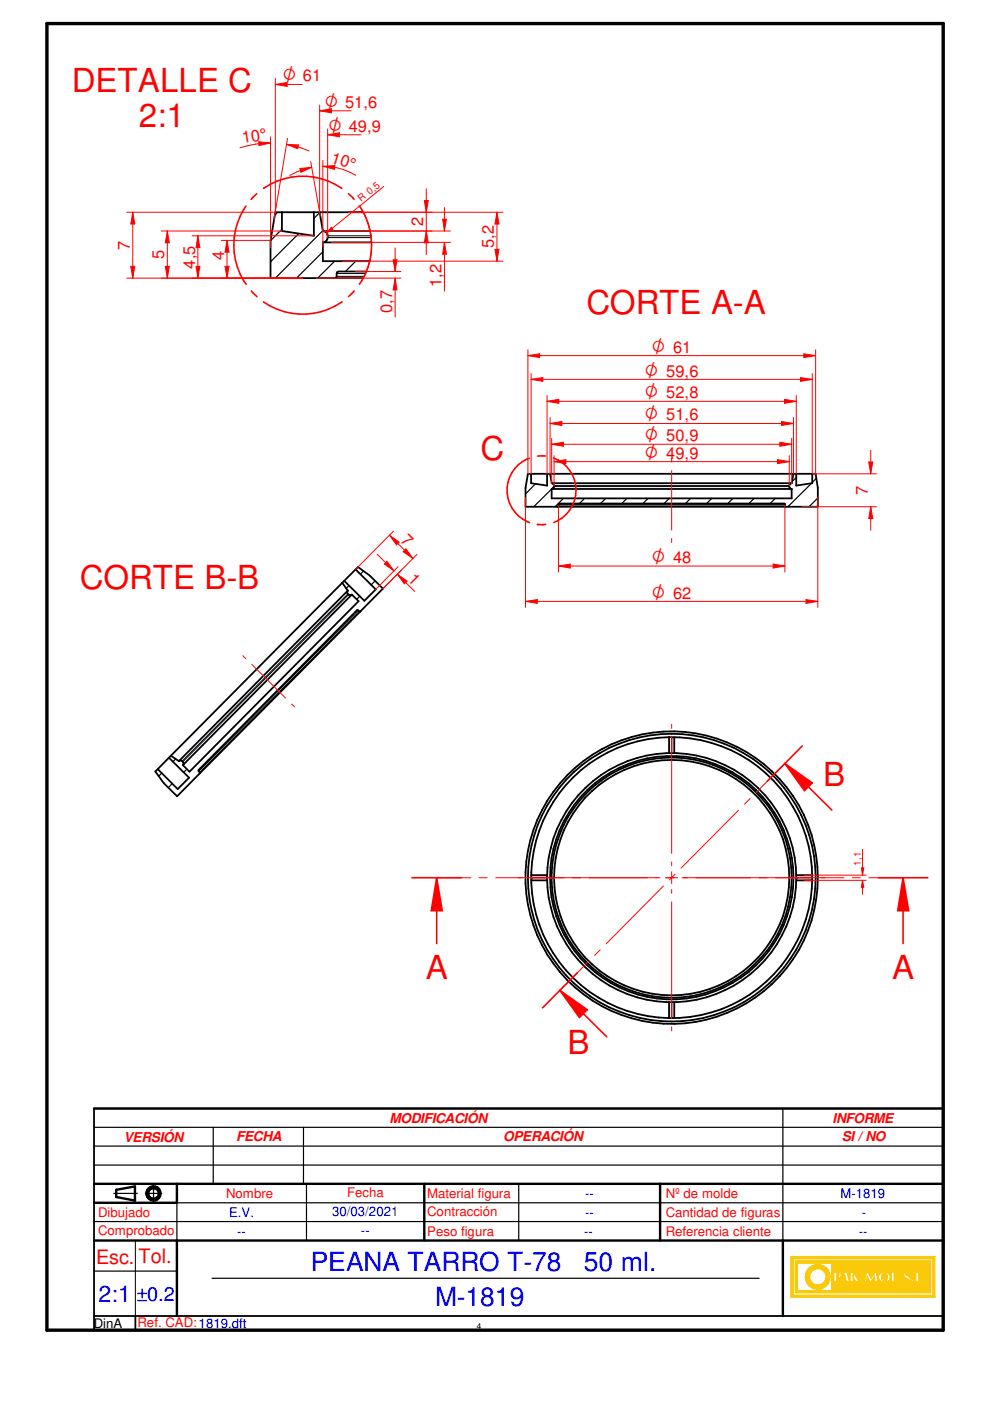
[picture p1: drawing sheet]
<svg xmlns="http://www.w3.org/2000/svg" width="210mm" height="297mm" viewBox="0 0 210 297" stroke-linecap="round" stroke-linejoin="round" font-family="sans-serif">
<path d="M9.9 5h190.1v277h-190.1z" fill="none" stroke="#000" stroke-width=".72"/>
<g fill="none" stroke="#000" stroke-width=".51">
<path d="M19.9 255h17.6M19.9 251h180.1M24.6 252.3v1.5M28.6 251.5v3.1M140 251v12M19.9 263h180.1M166 263v16"/>
<circle cx="32.5" cy="253" r="1.5"/>
<circle cx="32.6" cy="253" r="1.14"/>
</g>
<path d="M19.9 235v47h180.1v-47M19.9 279h180.1M28.7 279v3" fill="none" stroke="#000" stroke-width=".38"/>
<g fill="none" stroke="#000" stroke-width=".25">
<path d="M45.2 239v12M64.3 239v12M166 235v28M19.9 247h180.1M19.9 259h180.1M24.1 253h5M30.8 253h3.5M32.6 251.3v3.5M37.5 255v8M65 251v12M110 251v12M19.9 269.5h17.6"/>
<path d="M45 271h116"/>
</g>
<g fill="#faca0a">
<path d="M167.7 266.4v8.6h30.5v-8.6zM168.1 266.9h29.7v7.7h-29.7z" fill-rule="evenodd"/>
<path d="M168.6 267.3v6.8h28.7v-6.8zM193.1 271.5a.3 .3 0 0 1 .6 0 .3 .3 0 0 1-.6 0zM194.2 269.7h.6v1.9h.8v.2h-1.4zM195.9 271.4l.4-.1v.4l-.3 .1zM169.1 267.8h7.2v5.8h-7.2zM176.8 269.7h.8a.61 .61 0 0 1 .8 .5 .61 .61 0 0 1-.6 .7h-.4v.9h-.6zM179 269.7h.5l.6 2.1h-.6l-.1-.4h-.6l-.2 .4h-.2zM180.3 269.7h.5v.9l.8-.9h.3l-.5 .7 .7 1.4h-.7l-.5-.9-.1 .9h-.5zM182.2 270.6h.8v.2h-.8zM183.7 269.7h.3l.7 1.4 .8-1.4h.3l.3 2.1h-.6l-.1-1.2-.7 1.2h-.2l-.6-1.2-.2 1.2h-.4zM186.4 270.2a1.19 1.19 0 0 1 1.7-.4 1.19 1.19 0 0 1 .3 1.7 1.2 1.2 0 0 1-1.5 .2 1.2 1.2 0 0 1-.5-1.5zM189 269.7h.6v1.9h.8v.2h-1.4zM191.6 270a.73 .73 0 0 1 .8-.3 .73 .73 0 0 1 .6 .6l-.3 .1a.35 .35 0 0 0-.3-.5 .35 .35 0 0 0-.4 .4l.3 .1a.74 .74 0 0 1 .6 1.1 .74 .74 0 0 1-1.2 .1l-.1-.5h.2v.3a.35 .35 0 0 0 .5 .2 .35 .35 0 0 0 .1-.5 .88 .88 0 0 1-.8-1.1z" fill-rule="evenodd"/>
</g>
<g fill="none" stroke="#faca0a" stroke-width=".25">
<path d="M176.8 269.7h.8a.63 .63 0 0 1 .7 .3 .63 .63 0 0 1 0 .8l-.9 .1v.9h-.6zM179 269.7h.5l.6 2.1h-.6l-.1-.4h-.6l-.2 .4h-.2zM180.3 269.7h.5v.9l.8-.9h.3l-.5 .7 .7 1.4h-.7l-.5-.9-.1 .9h-.5zM183.7 269.7h.3l.7 1.4 .8-1.4h.3l.3 2.1h-.6l-.1-1.2-.7 1.2h-.2l-.6-1.2-.2 1.2h-.4zM186.4 270.2a1.19 1.19 0 0 1 1.7-.4 1.19 1.19 0 0 1 .3 1.7 1.2 1.2 0 0 1-1.5 .2 1.2 1.2 0 0 1-.5-1.5zM191.8 271.3h.1M192.2 271.7l-.4-.3v-.3h-.2a.73 .73 0 0 0 .4 .7 .73 .73 0 0 0 .8-.1M192.2 271.7h.1M192.2 269.7l-.4 .2-.2 .4a1.24 1.24 0 0 0 .9 1l.1 .1M192.3 269.7h.1M192.3 269.7l.6 .3 .1 .3-.3 .1a.35 .35 0 0 0-.3-.5 .35 .35 0 0 0-.4 .4l1 .6-.2 .8M192.3 270.4h.1"/>
<path d="M192.6 271.4h.1M192.6 271.4l-.4 .3M192.8 271.7h.1"/>
</g>
<path d="M171.3 269.1a2.65 2.65 0 0 1 2.9-.9 2.65 2.65 0 0 1 1.8 2.4h-.9a1.75 1.75 0 0 0-2.6-1.4 1.75 1.75 0 0 0 0 3 1.75 1.75 0 0 0 2.6-1.4h.9a2.66 2.66 0 0 1-3.6 2.4 2.66 2.66 0 0 1-1.1-4.1z" fill-rule="evenodd" fill="#faca0a"/>
<path d="M171.5 268.9a2.65 2.65 0 0 1 2.8-.7 2.65 2.65 0 0 1 1.7 2.4h-.9a1.74 1.74 0 0 0-2.6-1.4 1.74 1.74 0 0 0 0 3 1.74 1.74 0 0 0 2.6-1.4h.9a2.65 2.65 0 0 1-3.7 2.3 2.65 2.65 0 0 1-.8-4.2z" fill="none" stroke="#faca0a" stroke-width=".25"/>
<path d="M177.4 270l.4 .2v.4l-.3 .2h-.1z" fill-rule="evenodd" fill="#faca0a"/>
<path d="M177.4 270l.4 .2v.4l-.3 .2h-.1z" fill="none" stroke="#faca0a" stroke-width=".25"/>
<path d="M179.1 270.3l.2 .8h-.5z" fill="#faca0a"/>
<path d="M179.1 270.3l.2 .8h-.5z" fill="none" stroke="#faca0a" stroke-width=".25"/>
<path d="M187.1 270.2a.65 .65 0 0 1 .8-.1 .65 .65 0 0 1 .3 .7 .68 .68 0 0 1-.7 .9 .68 .68 0 0 1-.6-.9z" fill-rule="evenodd" fill="#faca0a"/>
<g fill="none" stroke="#faca0a" stroke-width=".25">
<path d="M167.7 266.4h30.5v8.6h-30.5zM168.1 266.9h29.7v7.7h-29.7zM168.6 267.3h28.7v6.8h-28.7zM169.1 267.8h7.2v5.8h-7.2zM182.2 270.6h.8v.2h-.8zM187.2 270l.3-.1a.9 .9 0 0 1 .6 .9 .9 .9 0 0 1-.6 .9 .96 .96 0 0 1-.3-1.7zM189 269.7h.6v1.9h.8v.2h-1.4zM194.2 269.7h.6v1.9h.8v.2h-1.4zM195.9 271.4l.4-.1v.4l-.3 .1z"/>
<circle cx="193.4" cy="271.5" r=".27"/>
</g>
<path d="M19.9 235h180.1M24.6 253.8l4 .8M28.6 251.5l-4 .8M37.5 251v4M90 251v12M37.5 263v16" fill="none" stroke="#000" stroke-width=".51"/>
<g fill="none" stroke="#000" stroke-width=".25">
<path d="M113.5 102.6l-2.1 2.1M117 103.7l-3.8 3.7M117.4 103.2l-.4 .4M119.5 105.7l-1.8 1.7M124 105.7l-1.1 1.1M128.4 105.7l-1.1 1.1M132.9 105.7l-1.1 1.1M137.4 105.7l-1.1 1.1M141.9 105.7l-1.1 1.1M146.4 105.7l-1.1 1.1M150.9 105.7l-1.1 1.1M155.4 105.7l-1.1 1.1"/>
<path d="M159.9 105.7l-1.1 1.1M164.4 105.7l-1.1 1.1M168.8 101.2l-.9 .9M172 102.5l-5 4.9M173.1 101.4l-.9 .9M173.4 105.6l-1.9 1.8M19.9 239h180.1M19.9 235h180.1M45.2 235h.1M64.3 235h.1M19.9 243h180.1M37.5 255h162.5"/>
</g>
<g fill="none" stroke="#000" stroke-width=".21">
<path d="M117.5 103.2h49.8M117.5 103h49.8M118.4 106.9h48M118.4 107.3h48M142.4 156.3v3.4M142.5 156.3v3.4M112.6 186h3.4M112.6 186.1h3.4M168.8 186h3.4M168.8 186.1h3.4M142.4 212.5v3.4M142.5 212.5v3.4"/>
<path d="M28.7 263v16"/>
</g>
<g fill="none" stroke="#000" stroke-width=".38">
<path d="M111.9 100.5h61l.5 3v3.9h-62v-3.9zM112.6 100.5v1.9l3.4 .6v-2.5M116.6 100.5l.4 1.9M117 103.7v2h50.9v-2M117 102.4h50.9M117 103.7h50.9M117 102.4a.62 .62 0 0 1 .5 .7 .62 .62 0 0 1-.5 .6M118.2 107.4h.2v-.6h.2h47.6h.2l.1 .6h.1M167.9 102.4a.62 .62 0 0 0-.6 .7 .62 .62 0 0 0 .6 .6M168.2 100.5l-.3 1.9M168.8 100.5v2.5l3.4-.6v-1.9M141.9 156.3a29.8 29.8 0 0 1 30.3 29.8 29.8 29.8 0 0 1-30.3 29.8"/>
<path d="M141.9 156.3a29.8 29.8 0 0 0-29.3 29.8 29.8 29.8 0 0 0 29.3 29.8M141.9 156.3v3.4M143 156.3v3.4M112.6 185.5h3.4M112.6 186.6h3.4M168.8 185.5h3.4M168.8 186.6h3.4M141.9 212.5v3.4M143 212.5v3.4"/>
<circle cx="142.4" cy="186.1" r="25.5"/>
<circle cx="142.4" cy="186.1" r="31"/>
<circle cx="142.4" cy="186.1" r="24.9"/>
<circle cx="142.4" cy="186.1" r="26.4"/>
<circle cx="142.4" cy="186.1" r="30.5"/>
<circle cx="142.4" cy="186.1" r="25.8"/>
</g>
<g fill="none" stroke="#f00" stroke-width=".21">
<path d="M142.4 153.6v.8M142.4 156.3v24.6M92.6 186.1h7.2M101.6 186.1h1.7M105.1 186.1h34.8M141.2 186.1h2.5M142.4 182.8v.8M142.4 184.8v2.5M142.4 188.6v.8M142.4 191.2v24.7M144.7 186.1h34.2M180.7 186.1h1.7"/>
<path d="M184.2 186.1h7.3M142.4 217.7v.9"/>
</g>
<path d="M97.8 186.1h-5.2v14M186.2 186.1h5.3" fill="none" stroke="#f00" stroke-width=".34"/>
<path d="M92.6 186.1l1.2 7h-2.4z" fill="#f00"/>
<path d="M92.6 186.1l1.2 7h-2.4zM191.5 186.1v14" fill="none" stroke="#f00" stroke-width=".34"/>
<path d="M191.5 186.1l1.2 7h-2.4z" fill="#f00"/>
<path d="M166.4 161.9l-3.7 3.7M87.3 186.1h5.3M191.5 186.1l1.2 7h-2.4zM191.5 186.1h5.2M122.4 206.2l-3.7 3.8 10 9.8" fill="none" stroke="#f00" stroke-width=".34"/>
<path d="M156.6 171.8l-12.2 12.3M159 169.3l-1.1 1.2M166.4 161.9l-6.1 6.1M140.7 187.8l-12.2 12.3M143.1 185.3l-1.2 1.3M124.8 203.8l-6.1 6.2M127.3 201.4l-1.2 1.2" fill="none" stroke="#f00" stroke-width=".21"/>
<path d="M118.7 210l5.8 4.1-1.6 1.6z" fill="#f00"/>
<path d="M166.4 161.9l10 9.8M118.7 210l5.8 4.1-1.6 1.6z" fill="none" stroke="#f00" stroke-width=".34"/>
<path d="M166.4 161.9l5.8 4.1-1.6 1.6z" fill="#f00"/>
<path d="M170.1 158.2l-3.7 3.7M166.4 161.9l5.8 4.1-1.6 1.6zM118.7 210l-3.7 3.7" fill="none" stroke="#f00" stroke-width=".34"/>
<path d="M74 124.2l-.6 .6M76.3 126.4l-.7 .7M77.1 121.1l-.7 .7M79.5 123.1l-.8 .9M34.3 163.9l-.6 .6M36.5 166.1l-.8 .9M37.3 160.9l-.6 .6M39.6 163.1l-.7 .6" fill="none" stroke="#000" stroke-width=".25"/>
<g fill="none" stroke="#000" stroke-width=".38">
<path d="M72.6 123.6l3.3-3.4 2.5 1.8 2.8 2.8-43.7 44-2.8-2.8-1.8-2.4 .5-.5M72.6 123.6l-36.4 36.6M72.6 123.6l1.1 1.6M73.7 125.2l-35.8 36.2M73.7 125.2a.61 .61 0 0 0 .1 .8 .61 .61 0 0 0 .8 .1M74.6 126.1l-35.8 36.1M74.6 126.1l1.4 1.4-35.8 36.1-1.4-1.4M75.4 120.7l4.3 4.3-2.4 2.4-4.3-4.3M76.4 129.6l-.1 .1-.4-.3h-.3l-33.5 33.8v.3l.3 .4-.1 .1M35.8 160.7l-2.4 2.4M35.8 160.7l4.3 4.2-2.4 2.4-4.3-4.2M36.2 160.2l1.7 1.2"/>
<path d="M36.2 160.2l-.4 .5M37.9 161.4a.61 .61 0 0 1 .8 .1 .61 .61 0 0 1 .1 .7"/>
</g>
<path d="M73.7 125.9l-35.1 35.5M73.9 126.1l-35.1 35.4M75.9 129.4l-33.8 34.1M76.2 129.6l-33.9 34.1" fill="none" stroke="#000" stroke-width=".21"/>
<path d="M142.4 97.1v.9M142.4 99.8v12.6M118.4 107.1v14.2M142.4 114.2v.8M166.4 107.1v14.2M51.5 139l.6 .6M118.4 120l2.5-.4v.8zM53.4 140.8l7.1 7.2M61.8 149.3l.6 .6" fill="none" stroke="#f00" stroke-width=".21"/>
<path d="M118.4 120l2.5-.4v.8z" fill="#f00"/>
<path d="M163.9 119.6l2.5 .4-2.5 .4z" fill="none" stroke="#f00" stroke-width=".21"/>
<path d="M163.9 119.6l2.5 .4-2.5 .4z" fill="#f00"/>
<path d="M111.4 105.5v23.3M173.4 105.5v23.3M111.4 127.5l2.5-.4v.8zM118.4 120h48" fill="none" stroke="#f00" stroke-width=".21"/>
<path d="M111.4 127.5l2.5-.4v.8z" fill="#f00"/>
<path d="M170.9 127.1l2.5 .4-2.5 .4z" fill="none" stroke="#f00" stroke-width=".21"/>
<path d="M170.9 127.1l2.5 .4-2.5 .4z" fill="#f00"/>
<path d="M111.9 74.2v26.3M111.9 75.4l2.5-.4v.8zM172.9 74.2v26.3M111.4 127.5h62" fill="none" stroke="#f00" stroke-width=".21"/>
<path d="M111.9 75.4l2.5-.4v.8z" fill="#f00"/>
<path d="M170.4 75l2.5 .4-2.5 .4z" fill="none" stroke="#f00" stroke-width=".21"/>
<path d="M170.4 75l2.5 .4-2.5 .4z" fill="#f00"/>
<path d="M111.9 75.4h61M112.6 79.2v21.3M172.2 79.2v21.3M112.6 80.4l2.5-.3v.8z" fill="none" stroke="#f00" stroke-width=".21"/>
<path d="M112.6 80.4l2.5-.3v.8z" fill="#f00"/>
<path d="M169.7 80.1l2.5 .3-2.5 .5z" fill="none" stroke="#f00" stroke-width=".21"/>
<path d="M169.7 80.1l2.5 .3-2.5 .5z" fill="#f00"/>
<path d="M112.6 80.4h59.6M116 83.9v16.6M116 85.1l2.5-.4v.8zM168.8 83.9v16.6" fill="none" stroke="#f00" stroke-width=".21"/>
<path d="M116 85.1l2.5-.4v.8z" fill="#f00"/>
<path d="M166.3 84.7l2.5 .4-2.5 .4z" fill="none" stroke="#f00" stroke-width=".21"/>
<path d="M166.3 84.7l2.5 .4-2.5 .4z" fill="#f00"/>
<path d="M116 85.1h52.8M116.6 88.5v12M116.6 89.8l2.5-.4v.8zM168.2 88.5v12" fill="none" stroke="#f00" stroke-width=".21"/>
<path d="M116.6 89.8l2.5-.4v.8z" fill="#f00"/>
<path d="M165.7 89.4l2.5 .4-2.5 .4z" fill="none" stroke="#f00" stroke-width=".21"/>
<path d="M165.7 89.4l2.5 .4-2.5 .4z" fill="#f00"/>
<path d="M116.6 89.8h51.6M117 93v9.4M117 94.2l2.5-.4v.8zM167.9 93v9.4" fill="none" stroke="#f00" stroke-width=".21"/>
<path d="M117 94.2l2.5-.4v.8z" fill="#f00"/>
<path d="M165.4 93.8l2.5 .4-2.5 .4z" fill="none" stroke="#f00" stroke-width=".21"/>
<path d="M165.4 93.8l2.5 .4-2.5 .4z" fill="#f00"/>
<path d="M117 94.2h50.9M117.5 96.6v6.4M117.5 97.9l2.5-.4v.8zM167.3 96.6v6.4" fill="none" stroke="#f00" stroke-width=".21"/>
<path d="M117.5 97.9l2.5-.4v.8z" fill="#f00"/>
<path d="M164.8 97.5l2.5 .4-2.5 .4z" fill="none" stroke="#f00" stroke-width=".21"/>
<path d="M164.8 97.5l2.5 .4-2.5 .4z" fill="#f00"/>
<path d="M117.5 97.9h49.8" fill="none" stroke="#f00" stroke-width=".21"/>
<path d="M115.7 111.2h-1.7M122.1 103.9a7.4 7.4 0 0 1-4.7 6.9" fill="none" stroke="#f00" stroke-width=".34"/>
<circle cx="114" cy="111.2" r=".17" fill="#f00"/>
<path d="M72.5 39.9a14.6 14.6 0 0 0-16.6 .1M52.2 43.7a14.5 14.5 0 0 0 0 16.6M54.4 41.1l-1.1 1.2M73.9 41.1l1.2 1.1M76.2 43.6a14.6 14.6 0 0 1 0 16.6M53.3 61.7l1.2 1.2M55.9 64a14.6 14.6 0 0 0 16.6 0M75.1 61.7l-1.2 1.2M112.2 97.2a7.3 7.3 0 0 0-4.7 6.8 7.3 7.3 0 0 0 4.8 6.8M114 96.7h1.7M117.4 97.1a7.4 7.4 0 0 1 4.7 6.8" fill="none" stroke="#f00" stroke-width=".34"/>
<path d="M58.9 45l-.6 .6M59.8 48.6l-2.4 2.4M63.3 49.5l-5.9 6M67.8 45.1l-1.3 1.2M68.5 48.9l-10.1 10.1M68.5 53.4l-5.6 5.6M71 55.4l-3.6 3.6M75.4 55.4l-2.2 2.2" fill="none" stroke="#000" stroke-width=".25"/>
<path d="M69.5 50.4h9.2M69.5 50h9.2M71.4 58h6.1M71.4 58.6h5.8M77 45a14.6 14.6 0 0 1 0 14" fill="none" stroke="#000" stroke-width=".21"/>
<path d="M59.8 45v4l6.7 1v-5M67.8 45l.7 4M68.5 49h10M68.5 51.4h10.3M68.5 49a1.22 1.22 0 0 1 1 1.2 1.22 1.22 0 0 1-1 1.2M68.5 51.4v4h9.9M77 45h-18.6l-1 6v8h19.6M77.6 57.6h-5.8l-.4 .4-.2 .9-.2 .1" fill="none" stroke="#000" stroke-width=".38"/>
<path d="M34.2 59h26.8M34.2 49h25.6M35.1 56.5h.8l-.4 2.5z" fill="none" stroke="#f00" stroke-width=".21"/>
<path d="M35.1 56.5h.8l-.4 2.5z" fill="#f00"/>
<path d="M35.5 49l.4 2.5h-.8z" fill="none" stroke="#f00" stroke-width=".21"/>
<path d="M35.5 49l.4 2.5h-.8z" fill="#f00"/>
<path d="M35.5 49v10M40.7 59h23.5M40.7 50h25.8M41.6 56.5h.8l-.4 2.5z" fill="none" stroke="#f00" stroke-width=".21"/>
<path d="M41.6 56.5h.8l-.4 2.5z" fill="#f00"/>
<path d="M42 50l.4 2.5h-.8z" fill="none" stroke="#f00" stroke-width=".21"/>
<path d="M42 50l.4 2.5h-.8z" fill="#f00"/>
<path d="M42 50v9M68.5 49h23.1M73.9 45h17.7M90 42.5h.8l-.4 2.5z" fill="none" stroke="#f00" stroke-width=".21"/>
<path d="M90 42.5h.8l-.4 2.5z" fill="#f00"/>
<path d="M90.4 49l.4 2.5h-.8z" fill="none" stroke="#f00" stroke-width=".21"/>
<path d="M90.4 49l.4 2.5h-.8z" fill="#f00"/>
<path d="M72.6 55.4h34M73.9 45h32.7M90.4 40v14M105.4 45l.4 2.5h-.9z" fill="none" stroke="#f00" stroke-width=".21"/>
<path d="M105.4 45l.4 2.5h-.9z" fill="#f00"/>
<path d="M104.9 52.9h.9l-.4 2.5z" fill="none" stroke="#f00" stroke-width=".21"/>
<path d="M104.9 52.9h.9l-.4 2.5z" fill="#f00"/>
<path d="M69.5 27.3v23.1M69.5 28.6l2.5-.4v.8zM105.4 45v10.4" fill="none" stroke="#f00" stroke-width=".21"/>
<path d="M69.5 28.6l2.5-.4v.8z" fill="#f00"/>
<path d="M67.8 22.3v22.7M67.8 23.5l2.5-.4v.8zM69.5 28.6h7.1" fill="none" stroke="#f00" stroke-width=".21"/>
<path d="M67.8 23.5l2.5-.4v.8z" fill="#f00"/>
<path d="M58.4 16.6v28.4M58.4 17.9l2.5-.4v.8zM67.8 23.5h6.7" fill="none" stroke="#f00" stroke-width=".21"/>
<path d="M58.4 17.9l2.5-.4v.8z" fill="#f00"/>
<path d="M58.4 17.9h5.7M70.4 51.4h25.1M71.3 49h24.2M94.2 51.4l.5 2.5h-.8z" fill="none" stroke="#f00" stroke-width=".21"/>
<path d="M94.2 51.4l.5 2.5h-.8z" fill="#f00"/>
<path d="M93.9 46.5h.8l-.5 2.5z" fill="none" stroke="#f00" stroke-width=".21"/>
<path d="M93.9 46.5h.8l-.5 2.5z" fill="#f00"/>
<path d="M67.1 59h17.9M75.4 57.6h9.6M83.8 59l.4 2.5h-.8zM94.2 44v5M94.2 51.4v10.3" fill="none" stroke="#f00" stroke-width=".21"/>
<path d="M83.8 59l.4 2.5h-.8z" fill="#f00"/>
<path d="M83.4 55.1h.8l-.4 2.5z" fill="none" stroke="#f00" stroke-width=".21"/>
<path d="M83.4 55.1h.8l-.4 2.5z" fill="#f00"/>
<path d="M26.9 59h37.3M26.9 45h31.5M27.7 56.5h.9l-.4 2.5zM83.8 52.6v5M83.8 59v8.2" fill="none" stroke="#f00" stroke-width=".21"/>
<path d="M27.7 56.5h.9l-.4 2.5z" fill="#f00"/>
<path d="M28.2 45l.4 2.5h-.9z" fill="none" stroke="#f00" stroke-width=".21"/>
<path d="M28.2 45l.4 2.5h-.9z" fill="#f00"/>
<path d="M28.2 45v14M46.9 59h17.3M46.9 51h10.5M47.7 56.5h.9l-.5 2.5z" fill="none" stroke="#f00" stroke-width=".21"/>
<path d="M47.7 56.5h.9l-.5 2.5z" fill="#f00"/>
<path d="M48.1 51l.5 2.5h-.9z" fill="none" stroke="#f00" stroke-width=".21"/>
<path d="M48.1 51l.5 2.5h-.9z" fill="#f00"/>
<path d="M57.4 29v23.4M60.7 30.6l2.6 .1-.2 .8zM61 29.3l-2.9 17.4M48.1 51v8" fill="none" stroke="#f00" stroke-width=".21"/>
<path d="M60.7 30.6l2.6 .1-.2 .8z" fill="#f00"/>
<path d="M54.9 30.1l2.5 .2-2.5 .6z" fill="none" stroke="#f00" stroke-width=".21"/>
<path d="M54.9 30.1l2.5 .2-2.5 .6z" fill="#f00"/>
<path d="M57.4 30.3a21.3 21.3 0 0 0-6.5 1M60.7 30.6l3.3 .8 1.5 .6M65.9 34.2l2 11.6M68.5 34v18.4M68.5 35.3l2.5-.2-.1 .8z" fill="none" stroke="#f00" stroke-width=".21"/>
<path d="M68.5 35.3l2.5-.2-.1 .8z" fill="#f00"/>
<path d="M63.6 35.7l2.5-.2-2.3 1z" fill="none" stroke="#f00" stroke-width=".21"/>
<path d="M63.6 35.7l2.5-.2-2.3 1z" fill="#f00"/>
<path d="M66.1 35.5l-1.6 .4-3.1 1.3M68.5 35.3a13.3 13.3 0 0 1 6.9 1.9M81.4 39.5l-12.1 9.9M70.2 48.2l.4 .4-1.3 .8z" fill="none" stroke="#f00" stroke-width=".21"/>
<path d="M70.2 48.2l.4 .4-1.3 .8z" fill="#f00"/>
<path d="M83.4 112.6l-8 8.1M86.1 116.4l1.4 2-2-1.4zM88.4 117.5l-7.2 7.3" fill="none" stroke="#f00" stroke-width=".21"/>
<path d="M86.1 116.4l1.4 2-2-1.4z" fill="#f00"/>
<path d="M82.6 113.5l2 1.4-.5 .6z" fill="none" stroke="#f00" stroke-width=".21"/>
<path d="M82.6 113.5l2 1.4-.5 .6z" fill="#f00"/>
<path d="M82 119l1.5 2-2-1.4zM82.6 113.5l4.9 4.9M84.4 120.1l-4.7 4.9M85.1 120.9l-3.9 3.9" fill="none" stroke="#f00" stroke-width=".21"/>
<path d="M82 119l1.5 2-2-1.4z" fill="#f00"/>
<path d="M84.2 121.8l2.1 1.4-.6 .6z" fill="none" stroke="#f00" stroke-width=".21"/>
<path d="M84.2 121.8l2.1 1.4-.6 .6z" fill="#f00"/>
<path d="M80 117.5l3.5 3.5M84.2 121.8l3.7 3.6M170.5 185.5h13.1M170.5 186.6h13.1M182.6 184h.5l-.2 1.5z" fill="none" stroke="#f00" stroke-width=".21"/>
<path d="M182.6 184h.5l-.2 1.5z" fill="#f00"/>
<path d="M182.9 186.6l.2 1.5h-.5z" fill="none" stroke="#f00" stroke-width=".21"/>
<path d="M182.9 186.6l.2 1.5h-.5z" fill="#f00"/>
<path d="M170 107.4h15.8M172.2 100.5h13.6M184.6 107.4l.4 2.5h-.8zM182.9 180.1v5.4M182.9 186.6v3" fill="none" stroke="#f00" stroke-width=".21"/>
<path d="M184.6 107.4l.4 2.5h-.8z" fill="#f00"/>
<path d="M184.2 98h.8l-.4 2.5z" fill="none" stroke="#f00" stroke-width=".21"/>
<path d="M184.2 98h.8l-.4 2.5z" fill="#f00"/>
<path d="M184.6 95.5v5M184.6 107.4v5" fill="none" stroke="#f00" stroke-width=".21"/>
<g font-size="7" fill="#f00">
<text x="15.2" y="19.5">DETALLE C</text>
<text x="29.4" y="27">2:1</text>
<text x="124.3" y="66.6">CORTE A-A</text>
<text x="101.9" y="97.5">C</text>
<text x="16.9" y="125">CORTE B-B</text>
<text x="174.5" y="166.7">B</text>
<text x="90.3" y="207.6">A</text>
<text x="189.1" y="207.6">A</text>
<text x="120.3" y="223.6">B</text>
</g>
<g font-size="5.6" fill="#00f">
<text x="65.9" y="269.4">PEANA TARRO T-78</text>
<text x="123.8" y="269.4">50 ml.</text>
<text x="92.2" y="276.9">M-1819</text>
</g>
<text font-size="4.9" fill="#00f" x="20.9" y="276">2:1</text>
<g font-size="4.2" fill="#f00">
<text x="20.4" y="267.9">Esc.</text>
<text x="29.3" y="267.9">Tol.</text>
</g>
<text font-size="4.2" fill="#00f" x="28.9" y="275.8">±0.2</text>
<g font-size="3.9" fill="#f00">
<text x="59.9" y="17.3">O 61</text>
<text x="68.9" y="22.9">O 51,6</text>
<text x="69.6" y="27.9">O 49,9</text>
<text x="138.2" y="74.8">O 61</text>
<text x="136.7" y="79.8">O 59,6</text>
<text x="136.7" y="84.5">O 52,8</text>
<text x="136.7" y="89.2">O 51,6</text>
<text x="136.7" y="93.6">O 50,9</text>
<text x="136.7" y="97.2">O 49,9</text>
<text x="138.2" y="119.4">O 48</text>
<text x="138.2" y="126.9">O 62</text>
</g>
<g font-size="3.5" fill="#f00">
<text x="51.5" y="30.4" transform="rotate(-9 51.5 30.4)">10°</text>
<text x="70" y="34.5" transform="rotate(17 70 34.5)">10°</text>
<text x="89.7" y="48" transform="rotate(-90 89.7 48)">2</text>
<text x="27.5" y="53" transform="rotate(-90 27.5 53)">7</text>
<text x="104.7" y="52.6" transform="rotate(-90 104.7 52.6)">5,2</text>
<text x="34.8" y="54.9" transform="rotate(-90 34.8 54.9)">5</text>
<text x="41.4" y="56.9" transform="rotate(-90 41.4 56.9)">4,5</text>
<text x="47.5" y="55.1" transform="rotate(-90 47.5 55.1)">4</text>
<text x="93.6" y="60.8" transform="rotate(-90 93.6 60.8)">1,2</text>
<text x="83.1" y="66.3" transform="rotate(-90 83.1 66.3)">0,7</text>
<text x="184" y="104.9" transform="rotate(-90 184 104.9)">7</text>
<text x="84.8" y="114.8" transform="rotate(45 84.8 114.8)">7</text>
<text x="86.4" y="123" transform="rotate(45 86.4 123)">1</text>
</g>
<g font-size="2.9" fill="#f00">
<text x="82.6" y="238">MODIFICACIÓN</text>
<text x="176.5" y="238">INFORME</text>
<text x="26.2" y="242.1">VERSIÓN</text>
<text x="50.1" y="242">FECHA</text>
<text x="106.7" y="242">OPERACIÓN</text>
<text x="178.5" y="242">SI / NO</text>
</g>
<g font-size="2.8" fill="#f00">
<text x="20.8" y="257.9">Dibujado</text>
<text x="47.9" y="254">Nombre</text>
<text x="73.6" y="253.8">Fecha</text>
<text x="90.6" y="253.9">Material figura</text>
<text x="90.6" y="257.9">Contracción</text>
<text x="141.1" y="254">Nº de molde</text>
<text x="141.1" y="257.9">Cantidad de figuras</text>
<text x="20.8" y="261.9">Comprobado</text>
<text x="90.6" y="262">Peso figura</text>
<text x="141.1" y="262">Referencia cliente</text>
<text x="29.2" y="281.4">Ref. CAD:1819.dft</text>
</g>
<g font-size="2.8" fill="#00f">
<text x="48.6" y="258">E.V.</text>
<text x="70.4" y="257.9">30/03/2021</text>
<text x="124" y="258">--</text>
<text x="124" y="254">--</text>
<text x="178.2" y="254">M-1819</text>
<text x="182.8" y="257.9">-</text>
<text x="50.3" y="262">--</text>
<text x="76.5" y="261.9">--</text>
<text x="123.8" y="262">--</text>
<text x="182.1" y="262.1">--</text>
</g>
<text font-size="2.8" x="19.9" y="281.5">DinA</text>
<g font-size="2.1" fill="#f00">
<text x="76.6" y="42.9" transform="rotate(-39 76.6 42.9)">R 0,5</text>
<text x="182.5" y="183.5" transform="rotate(-90 182.5 183.5)">1,1</text>
</g>
<text font-size="1.7" x="101.1" y="281.7">4</text>
</svg>
